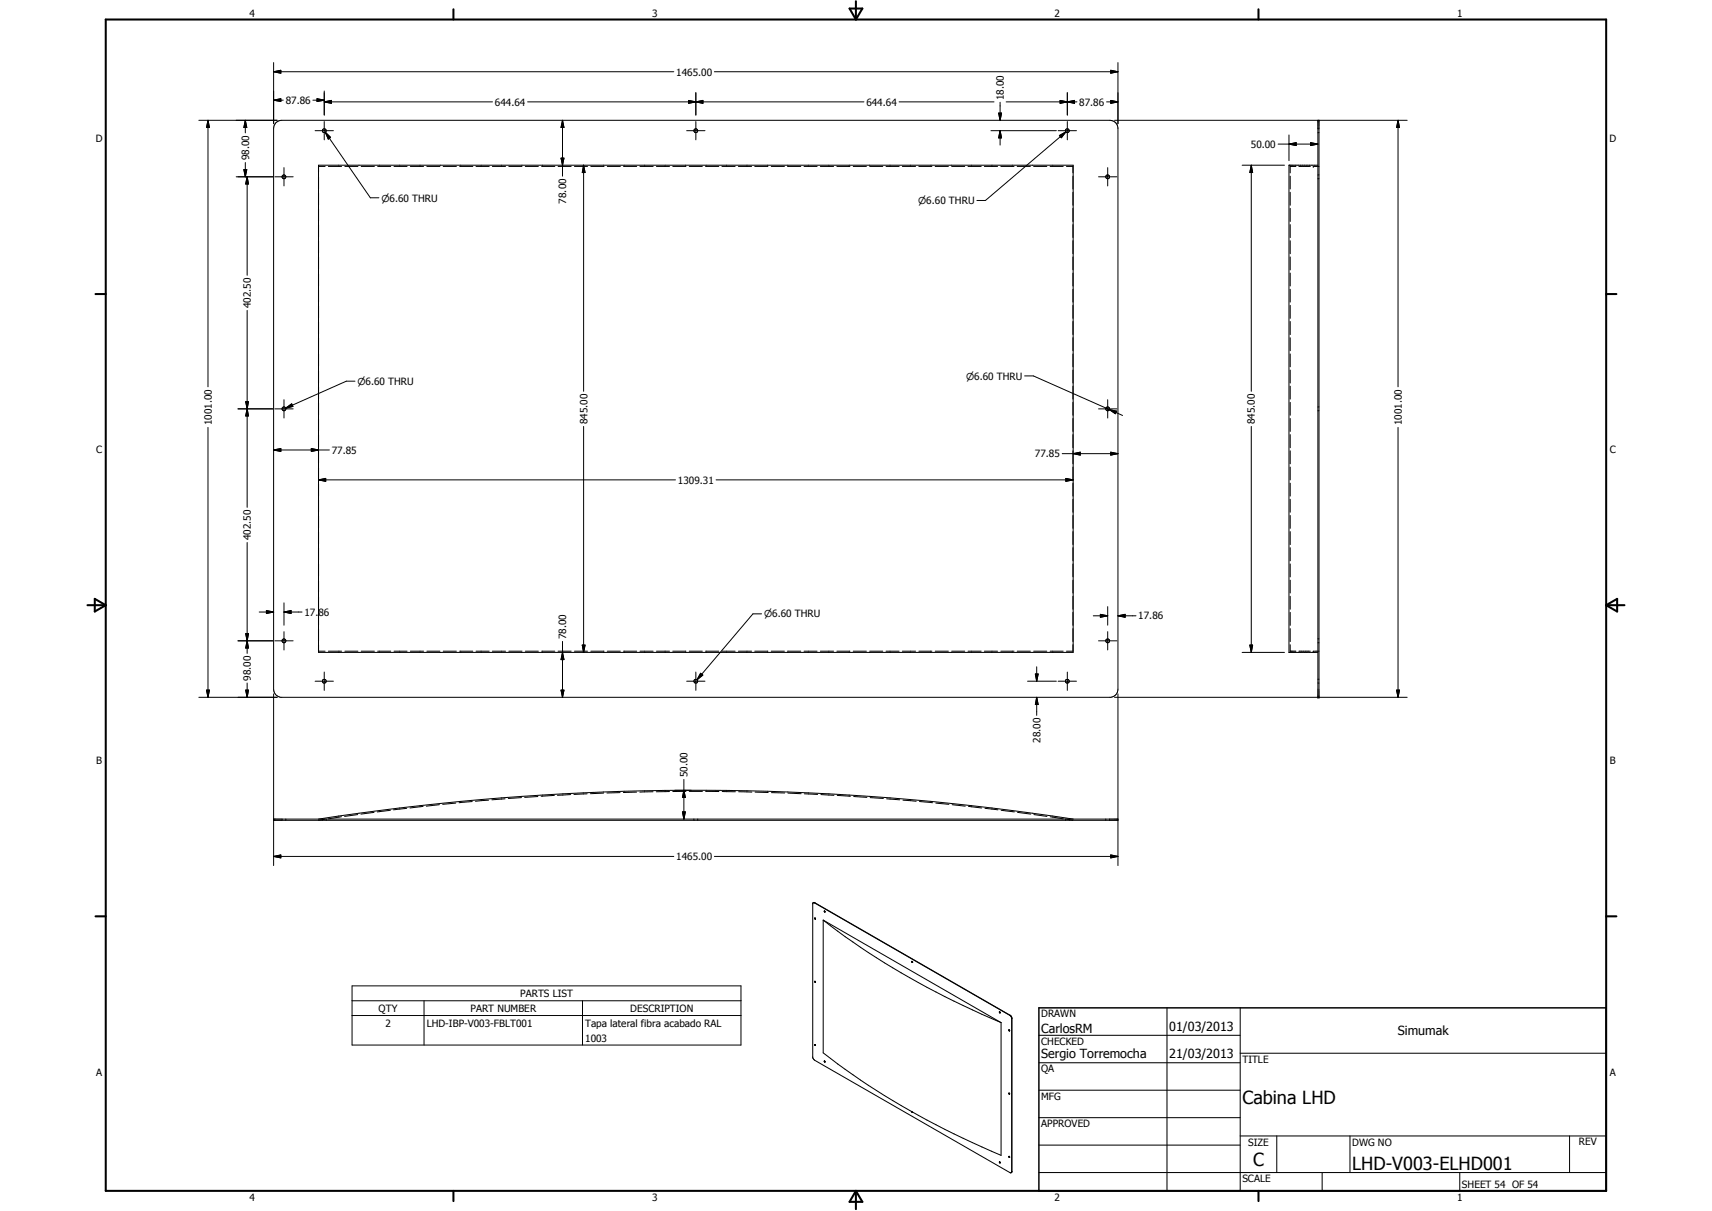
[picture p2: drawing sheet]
<svg xmlns="http://www.w3.org/2000/svg" width="594mm" height="420mm" viewBox="0 0 594 420" stroke-linecap="round" stroke-linejoin="round" font-family="sans-serif">
<g fill="none" stroke="#000" stroke-width=".35">
<path d="M94.9 34.8l2.5-.6v1zM94.9 24.9l2.5-.5v1zM94.9 21.7v21.2M94.9 34.8h3.4M94.9 24.9h138.9M108.6 34.8h3.9M110 34.2l2.5 .6-2.5 .4zM112.5 35.3l2.5-.5v1.1zM112.5 31.6v8.3M112.5 35.3h58.4M183.1 35.3h116.7M238.9 34.8l2.6 .5-2.6 .6z"/>
<path d="M241.5 35.3l2.4-.5v1.1zM241.5 32.2v7.7M247.9 24.9h140M312 35.3h32.9M346.5 39.2h1l-.5 2.5zM347 35.5v6.2M349.2 35.3h24.5M367.9 34.8l2.5 .5-2.5 .6zM367.9 34.8l5 1.1v-1.1l-5 1.1zM370.4 35.3l2.5-.5v1.1zM370.4 32.2v7.7M384 35.3h3.9"/>
<path d="M385.4 34.8l2.5 .5-2.5 .6zM385.4 24.4l2.5 .5-2.5 .5zM387.9 21.7v21.2M69 41.7h27.2M72.2 41.7l.5 2.5h-1zM72.2 41.7v92.5M84.6 58.8h1l-.5 2.5zM85.1 41.7l.5 2.5h-1zM85.1 41.7v4.4M85.1 56.4v4.9M95.6 42.7l1-.7 1.2-.3h287.3a2.8 2.8 0 0 1 2.8 2.8v194.6a2.76 2.76 0 0 1-2.4 2.8h-288.1a2.85 2.85 0 0 1-2.5-2.8v-194.6zM98.5 58.2v6.3"/>
<path d="M109.3 45.3h6.4M110.5 57.3h261.9v169.1h-261.9zM110.5 57.7h2.3M112.5 42.2v6.3M112.9 45.9l1.8 1.8-.8 .6zM112.9 45.9l15.6 22.7h3M114 57.7h4.5M119.7 57.7h4.5M125.3 57.7h4.6M131.1 57.7h4.5M136.7 57.7h4.6M142.4 57.7h4.6"/>
<path d="M148.1 57.7h4.5M153.8 57.7h4.6M159.5 57.7h4.6M165.2 57.7h4.5M170.9 57.7h4.5M176.6 57.7h4.5M182.3 57.7h4.5M188 57.7h4.5M193.7 57.7h4.5M194.7 54.9h1l-.5 2.4zM195.2 41.7l.5 2.5h-1zM195.2 41.7v19.4"/>
<path d="M199.3 57.7h4.6M202.5 57.3l.5 2.6h-.9zM202.5 57.3v78.5M205 57.7h4.6M210.7 57.7h4.6M216.4 57.7h4.5M222.1 57.7h4.5M227.8 57.7h4.5M233.5 57.7h4.5M238.3 45.3h6.3M239.2 57.7h4.5M241.5 42.2v6.3"/>
<path d="M244.8 57.7h4.6M250.5 57.7h4.6M256.2 57.7h4.6M261.9 57.7h4.6M267.6 57.7h4.6M273.3 57.7h4.6M279 57.7h4.5M284.7 57.7h4.6M290.4 57.7h4.5M296.1 57.7h4.5M301.8 57.7h4.5M307.5 57.7h4.5"/>
<path d="M313.1 57.7h4.6M318.8 57.7h4.6M324.5 57.7h4.6M330.2 57.7h4.6M335.9 57.7h4.6M341.6 57.7h4.6M343.9 45.3h22.7M347 45.3l.5 2.5h-1zM347 45.3v5M347.3 57.7h4.6M353 57.7h4.5M358.7 57.7h4.6"/>
<path d="M364.4 57.7h4.5M367.2 45.3h6.3M367.6 47l2.3-1.2-1.6 2zM369.9 45.8l-27.9 23.8h-3M370.1 57.7h2.2v2.3M370.4 42.2v6.3M384.4 58.2v6.3M386.8 41.7h101.5M431 57.3h14.7M434.2 57.3l.5 2.6h-1zM434.2 57.3v78.5M443.5 50h13.8"/>
<path d="M447.3 50l2.5-.5v1zM447.3 46.8v9M449.7 57.7h-2v2.3M450.7 57.7h4M454.8 49.5l2.5 .5-2.5 .5zM455.7 57.7h2M457.3 44.7h.1M457.3 57.3h-10v169.1h10M457.3 41.7v200.2M457.3 46h.1M457.6 44.7h.1M457.6 46h.1"/>
<path d="M457.7 41.7v200.2M485.1 41.7l.5 2.5h-1zM485.1 41.7v92.5M82 61.3h12.7M85.8 61.3l.4 2.5h-.9zM85.8 61.3v34.2M95.4 61.3h6.3M372.3 61.1v4.5M372.3 66.7v4.5M372.3 72.3v4.5M372.3 77.9v4.5M381.2 61.3h6.4"/>
<path d="M447.7 61.1v4.5M447.7 66.7v4.5M447.7 72.3v4.5M447.7 77.9v4.5M457.3 60.7h.1M457.3 62h.1M457.6 60.7h.1M457.6 62h.1M372.3 83.5v4.5M372.3 89.2v4.4M372.3 94.7v4.5M447.7 83.5v4.5"/>
<path d="M447.7 89.2v4.4M447.7 94.7v4.5M85.8 107.7v68.3M372.3 100.4v4.4M372.3 106v4.4M372.3 111.5v4.6M372.3 117.2v4.5M447.7 100.4v4.4M447.7 106v4.4M447.7 111.5v4.6M447.7 117.2v4.5M85.3 139.4h.9l-.4 2.5z"/>
<path d="M98.5 138.7v6.3M123.2 132.2h-3l-21.1 9.4M355.6 130.4h3l26.4 11.7M372.3 122.8v4.5M372.3 128.4v4.5M372.3 134v4.5M372.3 139.6v4.5M384.4 138.7v6.3M447.7 122.8v4.5M447.7 128.4v4.5M447.7 134v4.5M447.7 139.6v4.5"/>
<path d="M72.2 148.3v93.6M82.6 141.9h12.1M85.8 141.9l.4 2.4h-.9zM94.9 156.1l2.5-.5v1zM94.9 156.1h19.4M95.4 141.9h6.3M99.1 141.6l2.1-1.5 .4 .9zM108 155.6l2.5 .5-2.5 .5zM202.5 148v78.4M368.6 157.4h19.3M372.3 145.2v4.5M372.3 150.8v4.5"/>
<path d="M372.3 156.4v4.5M372.4 157.4l2.5-.5v1zM381.2 141.9h6.4M383.7 141.6l1.3 .5M385 142.1l2.5 .6-.5 .9zM385 142.1l4.5 2M385.4 156.9l2.5 .5-2.5 .5zM434.2 148v78.4M447.7 145.2v4.5M447.7 150.8v4.5M447.7 156.4v4.5M457.3 142.5h.1"/>
<path d="M457.3 141.2h.1M457.6 142.5h.1M457.6 141.2h.1M485.1 148.3v93.6M110.5 166.5l2.5-.5v1zM110.5 166.5h123.9M248.5 166.5h123.9M369.9 166l2.5 .5-2.5 .5zM372.3 162.1v4.4M372.3 167.6v4.5M372.3 173.2v4.5M372.3 178.9v4.4"/>
<path d="M447.7 162.1v4.4M447.7 167.6v4.5M447.7 173.2v4.5M447.7 178.9v4.4M85.8 188.2v38.5M372.3 184.4v4.5M372.3 190v4.6M372.3 195.7v4.5M447.7 184.4v4.5M447.7 190v4.6M447.7 195.7v4.5M85.3 219.8h.9l-.4 2.5z"/>
<path d="M90 212.3h4.9M92.4 211.8l2.5 .5-2.5 .6zM98.5 212.3l2.5-.5v1.1zM98.5 209.2v7.7M98.5 219.2v6.3M98.5 212.3h6.3M264.3 213h-3l-19.4 22.8M372.3 201.3v4.4M372.3 206.9v4.5M372.3 212.5v4.5M372.3 218.1v4.5M379.4 213.7h5"/>
<path d="M381.8 213.1l2.6 .6-2.6 .5zM384.4 210.5v6.4M384.4 219.2v6.3M387.9 213.7l2.5-.6v1.1zM387.9 213.7h6.3M447.7 201.3v4.4M447.7 206.9v4.5M447.7 212.5v4.5M447.7 218.1v4.5M71.7 239.4h1l-.5 2.5zM82.6 222.3h12.1M85.3 239.4h.9l-.4 2.5z"/>
<path d="M85.8 222.3l.4 2.5h-.9zM85.8 237v4.9M95.4 222.3h6.3M109.3 236.3h6.4M110.5 225.9h2.3M112.5 233.2v6.3M114 225.9h4.5M119.7 225.9h4.5M125.3 225.9h4.6M131.1 225.9h4.5M136.7 225.9h4.6M142.4 225.9h4.6"/>
<path d="M148.1 225.9h4.5M153.8 225.9h4.6M159.5 225.9h4.6M165.2 225.9h4.5M170.9 225.9h4.5M176.6 225.9h4.5M182.3 225.9h4.5M188 225.9h4.5M193.7 225.9h4.5M194.7 239.4h1l-.5 2.5zM195.2 226.4l.5 2.5h-1zM195.2 222.5v19.4"/>
<path d="M199.3 225.9h4.6M202.1 223.8h.9l-.5 2.6zM205 225.9h4.6M210.7 225.9h4.6M216.4 225.9h4.5M222.1 225.9h4.5M227.8 225.9h4.5M233.5 225.9h4.5M238.3 236.3h6.3M239.2 225.9h4.5M241.5 233.2v6.3M243.1 233.6l.8 .6-2 1.6z"/>
<path d="M244.8 225.9h4.6M250.5 225.9h4.6M256.2 225.9h4.6M261.9 225.9h4.6M267.6 225.9h4.6M273.3 225.9h4.6M279 225.9h4.5M284.7 225.9h4.6M290.4 225.9h4.5M296.1 225.9h4.5M301.8 225.9h4.5M307.5 225.9h4.5"/>
<path d="M313.1 225.9h4.6M318.8 225.9h4.6M324.5 225.9h4.6M330.2 225.9h4.6M335.9 225.9h4.6M341.6 225.9h4.6M347.3 225.9h4.6M353 225.9h4.5M356.6 236.3h10M358.7 225.9h4.6M359.3 233.8h.9l-.5 2.5zM359.7 231.4v4.9"/>
<path d="M364.4 225.9h4.5M367.2 236.3h6.3M370.4 233.2v6.3M372.3 223.7v2.2h-2.2M381.2 222.3h6.4M431 226.4h14.7M433.7 223.8h1l-.5 2.6zM447.7 223.7v2.2h2M450.7 225.9h4M455.7 225.9h2M457.3 237h.1M457.3 235.7h.1"/>
<path d="M457.3 223h.1M457.3 221.7h.1M457.6 237h.1M457.6 235.7h.1M457.6 223h.1M457.6 221.7h.1M484.6 239.4h1l-.5 2.5zM69 241.9h27.2M94.9 240.7v59.6M359.7 241.9l.5 2.5h-.9zM359.7 241.9v6.3M386.8 241.9h101.5"/>
<path d="M387.9 240.7v59.6M146.8 279.8l-4.5 .5M152.5 279.2l-4.6 .5M158.2 278.6l-4.6 .5M163.9 278.1l-4.6 .4M169.5 277.6l-4.5 .4M175.3 277.2l-4.6 .3M181 276.7l-4.6 .3M186.6 276.4l-4.5 .2M192.4 276l-4.6 .3M198 275.7l-4.5 .2M203.7 275.4l-4.5 .2"/>
<path d="M209.5 275.2l-4.6 .2M215.2 275l-4.6 .1M220.9 274.8l-4.6 .2M226.6 274.7l-4.6 .1M232.3 274.6l-4.6 .1M234.1 274.2a869.8 869.8 0 0 1 138.3 10M237.3 274.2l.5 2.5h-1zM237.3 270.4v13.8M237.9 274.2a859.2 859.2 0 0 0-127.4 10M238 274.6h-4.5M239.2 274.6h4.5M244.9 274.6h4.6"/>
<path d="M250.6 274.6l4.6 .1M256.3 274.7l4.6 .1M262 274.8l4.6 .2M267.7 275l4.6 .1M273.4 275.2l4.6 .2M279.1 275.4l4.6 .2M284.9 275.7l4.5 .2M290.5 276l4.6 .3M296.2 276.4l4.6 .2M302 276.7l4.5 .3M307.7 277.2l4.5 .3M313.3 277.6l4.6 .4"/>
<path d="M319.1 278.1l4.5 .4M324.7 278.6l4.6 .5M330.4 279.2l4.5 .5M336.1 279.8l4.5 .5M94.9 297.1l2.5-.5v1zM94.9 284.2h293M94.9 284.6h293M94.9 297.1h138.9M97.9 284.2v.1M97.9 284.5v.1M99.2 284.2v.1M99.2 284.5v.1"/>
<path d="M111.9 284.2v.1M111.9 284.5v.1M112.8 284.2l-2.3 .4M113.2 284.2v.1M113.2 284.5v.1M118.5 283.4l-4.5 .7M124.1 282.6l-4.5 .7M129.8 281.9l-4.5 .5M135.5 281.1l-4.6 .6M141.1 280.5l-4.5 .5M236.8 281.7h1l-.5 2.5zM240.8 284.2v.1"/>
<path d="M240.8 284.5v.1M242.1 284.2v.1M242.1 284.5v.1M247.9 297.1h140M341.8 280.5l4.5 .5M347.4 281.1l4.6 .6M353.1 281.9l4.6 .5M358.8 282.6l4.5 .7M364.4 283.4l4.6 .7M369.7 284.2v.1M369.7 284.5v.1M370.1 284.2l2.2 .4"/>
<path d="M371 284.2v.1M371 284.5v.1M383.7 284.2v.1M383.7 284.5v.1M385 284.2v.1M385 284.5v.1M385.4 296.6l2.5 .5-2.5 .5zM282.3 313.2l-.3 .3 .1 53.7 .6 .6 68.1 39.1M282.3 313.2h.5M282.3 313.2l.4 .1M282.3 313.2h-.1M282.7 313.3l67.7 39"/>
<path d="M282.8 318.5l.2 .4M282.8 318.5l.2 .4zM282.8 313.2l-.1 .1M282.8 313.2l67.7 39M285.7 319.2l61.7 35.6M285.7 319.2a270 270 0 0 0 61.7 35.6M285.7 319.2v46.1a270 270 0 0 0 61.7 35.6v-46.1M286.1 316.1l.2 .3M286.1 316.1l.1 .3M286.2 316.4h.1M286.3 316.4h-.1M316.4 333.5l.3 .4h-.3z"/>
<path d="M316.5 333.5l.1 .4M122.2 342.1h134.9v20.5h-134.9zM122.2 347.2h134.9M122.2 352.3h134.9M147.1 347.2v15.4M202.1 347.2v15.4M282.7 340.5l.3 .3zM282.8 340.4l.2 .4M346.9 351l.1 .4M346.9 351l.1 .5M347 351.4v.1M350.1 357.3l.2 .4"/>
<path d="M350.1 357.3h.1M350.2 357.5h.1M350.2 357.3v.2M350.2 357.5l.1 .2M350.3 357.7h.1M350.4 352.3l.7 .9-.1 53.5M350.5 352.2l.6 1-.1 53.6M350.5 352.2l-.1 .1M351.1 353.4h.1M360.5 359.2h69.9M405 349.7v63.5M430.4 349.7v63.5"/>
<path d="M282.8 362.4l.2 .3M282.8 362.4l.2 .4-.1-.3M282.8 362.4h.1M282.9 362.4v.1M286.1 368.1l.1 .3M286.1 368.1l.1 .4M286.1 368.1l.2 .4M286.2 368.5h.1M286.2 368.4h.1M350.2 379.3l.1 .3M350.2 379.3h-.2l.3 .3M350.3 379.6h.1"/>
<path d="M360.5 368.7h69.9M360.5 378.2h69.9M430.4 365.4h127M316.4 385.7l.3 .3M316.5 385.7l.2 .3M316.7 385.9v.1M360.5 387.8h69.9M360.5 397.3h69.9M430.4 394.1h127M443.1 394.1v12.7M468.5 394.1v12.7M544.7 394.1v12.7"/>
<path d="M346.9 403.1l.1 .4zM346.9 403.1v.3M346.9 403.4h.1M347 403.4h.1M350.1 401.2h.1M350.2 401.2l.1 .3M350.2 401.2l.1 .4-.2-.4M350.3 401.5h.1M351 406.7l-.2 .2M351 406.8l-.1 .1M351.1 406.4h.1M360.5 406.8h196.9"/>
<path d="M458.8 406.8v6.4M506.6 406.8v6.4"/>
<circle cx="112.5" cy="45.3" r=".66"/>
<circle cx="241.5" cy="45.3" r=".65"/>
<circle cx="370.4" cy="45.4" r=".65"/>
<circle cx="98.5" cy="61.3" r=".66"/>
<circle cx="384.4" cy="61.3" r=".66"/>
<circle cx="98.5" cy="141.9" r=".67"/>
<circle cx="384.4" cy="141.8" r=".66"/>
<circle cx="98.5" cy="222.3" r=".66"/>
<circle cx="112.5" cy="236.3" r=".67"/>
<circle cx="241.4" cy="236.3" r=".67"/>
<circle cx="370.4" cy="236.3" r=".66"/>
<circle cx="384.4" cy="222.3" r=".66"/>
</g>
<g fill="#000">
<circle cx="455.7" cy="57.7" r=".18"/>
<circle cx="455.7" cy="225.9" r=".18"/>
<circle cx="457.3" cy="241.9" r=".18"/>
<circle cx="457.7" cy="241.9" r=".18"/>
</g>
<g fill="none" stroke="#000" stroke-width=".71">
<path d="M36.7 6.8h520.7v406.4h-520.7zM157.3 3.2v3.6M294.8 3h4.4l-2.2 3.8zM297 .4v6.4M436.7 3.2v3.6M33.1 102h3.6M557.4 102h3.5M30.3 210h6.4M32.9 207.8l3.8 2.2-3.8 2.2zM557.4 210h6.3M557.4 210l3.8-2.2v4.4zM33.1 317.9h3.6"/>
<path d="M557.4 317.9h3.5M157.3 413.2v3.5M297 413.2v6.3M297 413.2l2.2 3.8h-4.4zM436.7 413.2v3.5"/>
</g>
<path d="M360.5 349.7h196.9v63.5h-196.9z" fill="none" stroke="#000" stroke-width=".51"/>
<g fill="#000">
<path d="M94.9 34.8l2.5-.6v1zM94.9 24.9l2.5-.5v1zM110 34.2l2.5 .6-2.5 .4zM112.5 35.3l2.5-.5v1.1zM238.9 34.8l2.6 .5-2.6 .6zM241.5 35.3l2.4-.5v1.1zM346.5 39.2h1l-.5 2.5zM367.9 34.8l2.5 .5-2.5 .6zM370.4 35.3l2.5-.5v1.1zM385.4 34.8l2.5 .5-2.5 .6zM385.4 24.4l2.5 .5-2.5 .5zM72.2 41.7l.5 2.5h-1z"/>
<path d="M84.6 58.8h1l-.5 2.5zM85.1 41.7l.5 2.5h-1zM112.9 45.9l1.8 1.8-.8 .6zM194.7 54.9h1l-.5 2.4zM195.2 41.7l.5 2.5h-1zM202.5 57.3l.5 2.6h-.9zM347 45.3l.5 2.5h-1zM367.6 47l2.3-1.2-1.6 2zM434.2 57.3l.5 2.6h-1zM447.3 50l2.5-.5v1zM454.8 49.5l2.5 .5-2.5 .5zM485.1 41.7l.5 2.5h-1z"/>
<path d="M85.8 61.3l.4 2.5h-.9zM85.3 139.4h.9l-.4 2.5zM85.8 141.9l.4 2.4h-.9zM94.9 156.1l2.5-.5v1zM99.1 141.6l2.1-1.5 .4 .9zM108 155.6l2.5 .5-2.5 .5zM372.4 157.4l2.5-.5v1zM385.4 156.9l2.5 .5-2.5 .5zM385 142.1l2.5 .6-.5 .9zM110.5 166.5l2.5-.5v1zM369.9 166l2.5 .5-2.5 .5zM85.3 219.8h.9l-.4 2.5z"/>
<path d="M92.4 211.8l2.5 .5-2.5 .6zM98.5 212.3l2.5-.5v1.1zM381.8 213.1l2.6 .6-2.6 .5zM387.9 213.7l2.5-.6v1.1zM71.7 239.4h1l-.5 2.5zM85.3 239.4h.9l-.4 2.5zM85.8 222.3l.4 2.5h-.9zM194.7 239.4h1l-.5 2.5zM195.2 226.4l.5 2.5h-1zM202.1 223.8h.9l-.5 2.6zM243.1 233.6l.8 .6-2 1.6zM359.3 233.8h.9l-.5 2.5z"/>
<path d="M433.7 223.8h1l-.5 2.6zM484.6 239.4h1l-.5 2.5zM359.7 241.9l.5 2.5h-.9zM237.3 274.2l.5 2.5h-1zM94.9 297.1l2.5-.5v1zM236.8 281.7h1l-.5 2.5zM385.4 296.6l2.5 .5-2.5 .5z"/>
</g>
<g font-size="6.3">
<text x="431.1" y="383.2">Cabina LHD</text>
<text x="434.8" y="404.7">C</text>
<text x="469.2" y="406">LHD-V003-ELHD001</text>
</g>
<g font-size="4.4">
<text x="361.3" y="358.4">CarlosRM</text>
<text x="405.7" y="357.7">01/03/2013</text>
<text x="485" y="359.2">Simumak</text>
<text x="361.3" y="367.1">Sergio Torremocha</text>
<text x="405.7" y="367.2">21/03/2013</text>
</g>
<g font-size="3.5">
<text x="86.6" y="5.8">4</text>
<text x="226.3" y="5.8">3</text>
<text x="365.9" y="5.8">2</text>
<text x="505.6" y="5.8">1</text>
<text x="234.6" y="26.2">1465.00</text>
<text x="348.3" y="34.7" transform="rotate(-90 348.3 34.7)">18.00</text>
<text x="99.1" y="36">87.86</text>
<text x="171.7" y="36.7">644.64</text>
<text x="300.6" y="36.7">644.64</text>
<text x="374.5" y="36.7">87.86</text>
<text x="33.3" y="49.4">D</text>
<text x="434.1" y="51.3">50.00</text>
<text x="558.5" y="49.4">D</text>
<text x="86.5" y="55.6" transform="rotate(-90 86.5 55.6)">98.00</text>
<text x="196.5" y="70.7" transform="rotate(-90 196.5 70.7)">78.00</text>
<text x="87" y="106.9" transform="rotate(-90 87 106.9)">402.50</text>
<text x="73.5" y="147.5" transform="rotate(-90 73.5 147.5)">1001.00</text>
<text x="203.8" y="147.2" transform="rotate(-90 203.8 147.2)">845.00</text>
<text x="435.5" y="147.2" transform="rotate(-90 435.5 147.2)">845.00</text>
<text x="486.4" y="147.5" transform="rotate(-90 486.4 147.5)">1001.00</text>
<text x="33.4" y="157.3">C</text>
<text x="115.1" y="157.4">77.85</text>
<text x="359.1" y="158.7">77.85</text>
<text x="558.6" y="157.3">C</text>
<text x="235.2" y="167.8">1309.31</text>
<text x="87" y="187.4" transform="rotate(-90 87 187.4)">402.50</text>
<text x="105.6" y="213.6">17.86</text>
<text x="395" y="214.9">17.86</text>
<text x="196.5" y="221.8" transform="rotate(-90 196.5 221.8)">78.00</text>
<text x="87" y="236.2" transform="rotate(-90 87 236.2)">98.00</text>
<text x="361.1" y="257.7" transform="rotate(-90 361.1 257.7)">28.00</text>
<text x="33.4" y="265.2">B</text>
<text x="238.6" y="269.6" transform="rotate(-90 238.6 269.6)">50.00</text>
<text x="558.6" y="265.2">B</text>
<text x="234.6" y="298.4">1465.00</text>
<text x="180.5" y="345.9">PARTS LIST</text>
<text x="131.4" y="351.1">QTY</text>
<text x="163.3" y="351.1">PART NUMBER</text>
<text x="218.7" y="351.1">DESCRIPTION</text>
<text x="361.3" y="353">DRAWN</text>
<text x="133.7" y="356.2">2</text>
<text x="148.1" y="356.2">LHD-IBP-V003-FBLT001</text>
<text x="203.1" y="356.2">Tapa lateral fibra acabado RAL</text>
<text x="203.1" y="361.4">1003</text>
<text x="361.3" y="362.5">CHECKED</text>
<text x="431.1" y="368.7">TITLE</text>
<text x="33.4" y="373.2">A</text>
<text x="361.3" y="372.1">QA</text>
<text x="558.6" y="373.2">A</text>
<text x="361.3" y="381.6">MFG</text>
<text x="361.3" y="391.1">APPROVED</text>
<text x="433.1" y="397.5">SIZE</text>
<text x="469.2" y="397.5">DWG NO</text>
<text x="547.9" y="397.4">REV</text>
<text x="431.1" y="410.2">SCALE</text>
<text x="507.3" y="412.3">SHEET 54 OF 54</text>
<text x="86.6" y="416.7">4</text>
<text x="226.3" y="416.7">3</text>
<text x="365.9" y="416.7">2</text>
<text x="505.6" y="416.7">1</text>
</g>
<g font-size="3.3">
<text x="132.3" y="69.9">n6.60 THRU</text>
<text x="318.6" y="70.9">n6.60 THRU</text>
<text x="335.2" y="131.7">n6.60 THRU</text>
<text x="124" y="133.6">n6.60 THRU</text>
<text x="265.1" y="214.2">n6.60 THRU</text>
</g>
</svg>
